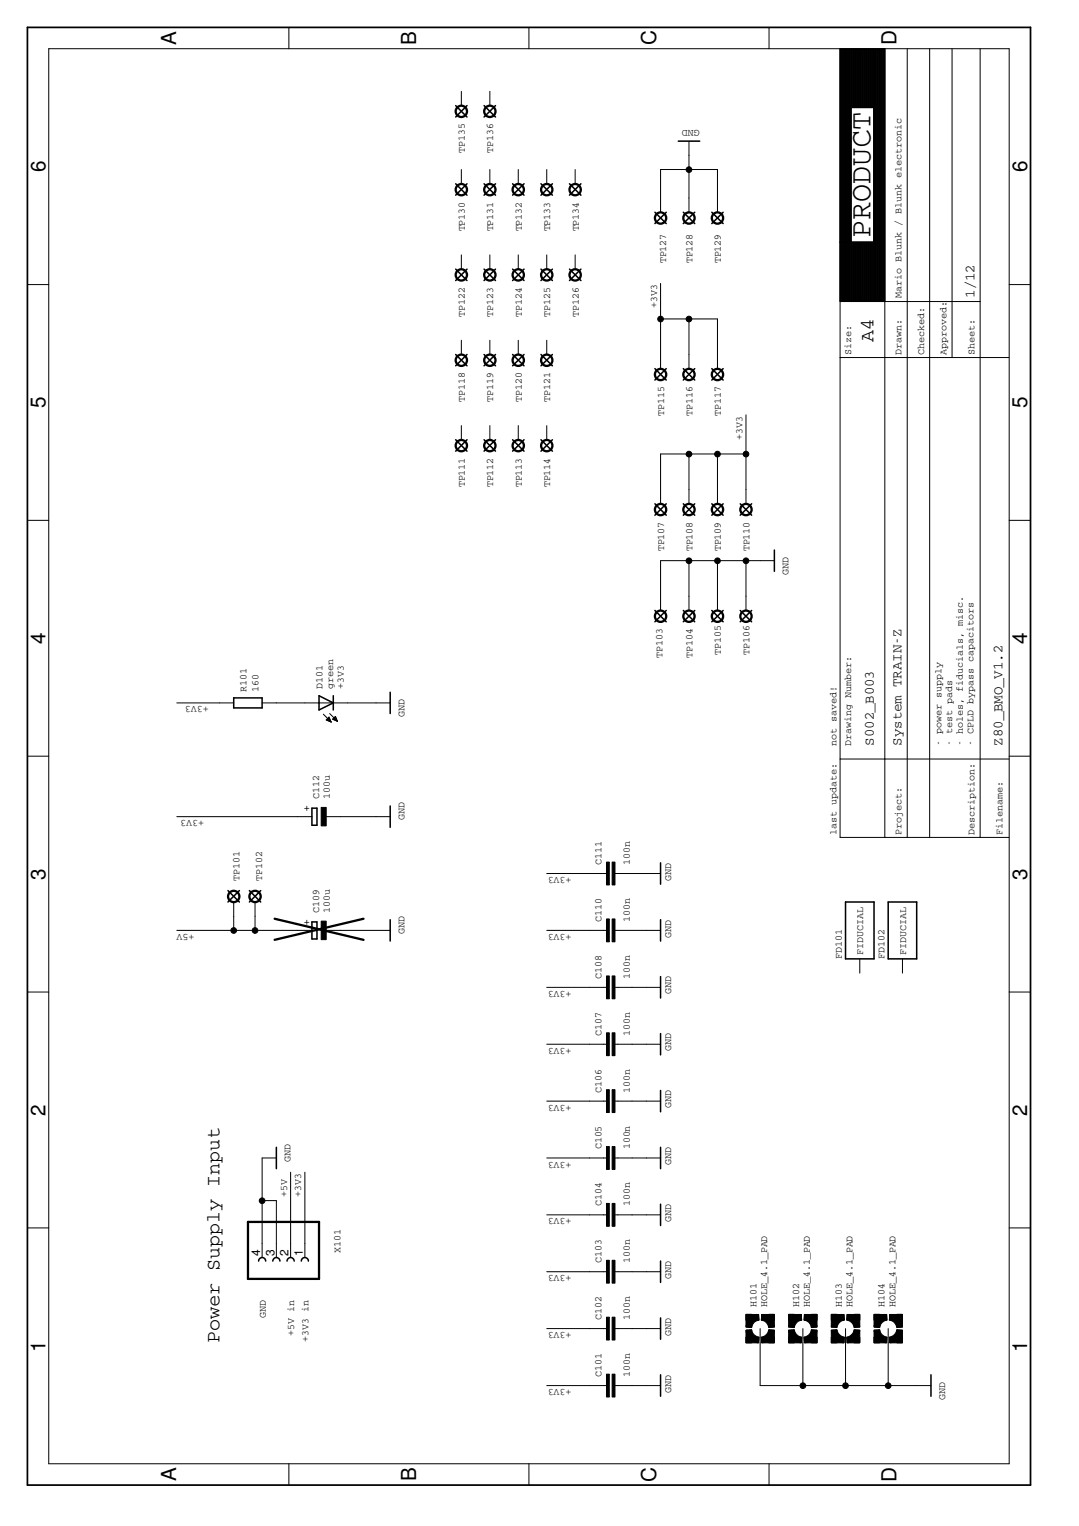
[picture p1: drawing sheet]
<svg xmlns="http://www.w3.org/2000/svg" width="210mm" height="297mm" viewBox="0 0 210 297" stroke-linecap="round" stroke-linejoin="round" font-family="sans-serif">
<g fill="none" stroke="#000" stroke-width=".3">
<path d="M88.6 35.8l2.2 2.2M88.6 20.6l2.2 2.2M90.8 35.8l-2.2 2.2M90.8 20.6l-2.2 2.2M94.2 35.8l2.2 2.2M94.2 20.6l2.2 2.2M96.4 35.8l-2.2 2.2M96.4 20.6l-2.2 2.2M99.7 35.8l2.2 2.2M101.9 35.8l-2.2 2.2M105.2 35.8l2.3 2.2M107.5 35.8l-2.3 2.2"/>
<path d="M110.8 35.8l2.2 2.2M113 35.8l-2.2 2.2M132 27.5h4.1M88.6 52.4l2.2 2.2M90.8 52.4l-2.2 2.2M94.2 52.4l2.2 2.2M96.4 52.4l-2.2 2.2M99.7 52.4l2.2 2.2M101.9 52.4l-2.2 2.2M105.2 52.4l2.3 2.2M107.5 52.4l-2.3 2.2M110.8 52.4l2.2 2.2"/>
<path d="M113 52.4l-2.2 2.2M127.4 41.3l2.2 2.2M129.6 41.3l-2.2 2.2M132.9 41.3l2.2 2.2M135.1 41.3l-2.2 2.2M138.5 41.3l2.2 2.2M140.7 41.3l-2.2 2.2M88.6 69l2.2 2.2M90.8 69l-2.2 2.2M94.2 69l2.2 2.2M96.4 69l-2.2 2.2M99.7 69l2.2 2.2"/>
<path d="M101.9 69l-2.2 2.2M105.2 69l2.3 2.2M107.5 69l-2.3 2.2M127.4 71.8l2.2 2.2M129.6 71.8l-2.2 2.2M132.9 71.8l2.2 2.2M135.1 71.8l-2.2 2.2M138.5 71.8l2.2 2.2M140.7 71.8l-2.2 2.2M88.6 85.6l2.2 2.2M90.8 85.6l-2.2 2.2M94.2 85.6l2.2 2.2"/>
<path d="M96.4 85.6l-2.2 2.2M99.7 85.6l2.2 2.2M101.9 85.6l-2.2 2.2M105.2 85.6l2.3 2.2M107.5 85.6l-2.3 2.2M127.4 98.1l2.2 2.2M129.6 98.1l-2.2 2.2M132.9 98.1l2.2 2.2M135.1 98.1l-2.2 2.2M138.5 98.1l2.2 2.2M140.7 98.1l-2.2 2.2M144 98.1l2.2 2.2"/>
<path d="M146.2 98.1l-2.2 2.2M127.4 118.8l2.2 2.2M129.6 118.8l-2.2 2.2M132.9 118.8l2.2 2.2M135.1 118.8l-2.2 2.2M138.5 118.8l2.2 2.2M140.7 118.8l-2.2 2.2M144 118.8l2.2 2.2M146.2 118.8l-2.2 2.2M150.6 107.1v4.1M45.5 135.8h5.5v2h-5.5zM62.1 135.4l2.7 1.4-2.7 1.4z"/>
<path d="M64.8 135.4v2.8M75.9 134.7v4.2M60.7 157.3h1v3.3h-1zM75.9 156.9v4.1M44.3 173.4l2.3 2.2M46.6 173.4l-2.3 2.2M48.5 173.4l2.2 2.2M50.7 173.4l-2.2 2.2M60.7 179.5h1v3.3h-1zM75.9 179v4.2M128.5 168v4.1M128.5 179v4.2"/>
<path d="M164.5 175.6h5.5v11h-5.5zM172.8 175.6h5.5v11h-5.5zM128.5 190.1v4.2M128.5 201.2v4.1M128.5 212.3v4.1M53.8 223.3v4.2M128.5 223.3v4.2M128.5 234.4v4.1M50.3 245.5a.69 .69 0 0 1 .7-.7 .69 .69 0 0 1 .7 .7M53.1 245.5a.7 .7 0 0 1 .7-.7 .7 .7 0 0 1 .7 .7M55.8 245.5a.7 .7 0 0 1 .7-.7 .7 .7 0 0 1 .7 .7M58.6 245.5a.69 .69 0 0 1 .7-.7 .69 .69 0 0 1 .7 .7"/>
<path d="M128.5 245.5v4.1M128.5 256.5v4.2M128.5 267.6v4.2M181.1 267.6v4.2"/>
</g>
<g fill="#000" stroke="#000" stroke-width=".19">
<path d="M62.5 157.2h1v3.6h-1zM118 167.8h.5v4.5h-.5zM119.1 167.8h.5v4.5h-.5zM62.5 179.3h1v3.6h-1zM118 190h.5v4.4h-.5zM118 178.9h.5v4.4h-.5zM119.1 190h.5v4.4h-.5zM119.1 178.9h.5v4.4h-.5zM118 212.1h.5v4.5h-.5zM118 201h.5v4.5h-.5zM119.1 212.1h.5v4.5h-.5zM119.1 201h.5v4.5h-.5z"/>
<path d="M118 234.3h.5v4.4h-.5zM118 223.2h.5v4.4h-.5zM119.1 234.3h.5v4.4h-.5zM119.1 223.2h.5v4.4h-.5zM118 245.3h.5v4.5h-.5zM119.1 245.3h.5v4.5h-.5zM145.1 255.9h2.5v1.1h-2.5zM145.1 255.8h1.1v2.5h-1.1zM148.1 255.9h2.5v1.1h-2.5zM149.5 255.8h1.1v2.5h-1.1zM153.4 255.8h1.1v2.5h-1.1zM153.4 255.9h2.5v1.1h-2.5z"/>
<path d="M156.5 255.9h2.5v1.1h-2.5zM157.8 255.8h1.1v2.5h-1.1zM161.7 255.8h1.1v2.5h-1.1zM161.7 255.9h2.5v1.1h-2.5zM164.8 255.9h2.5v1.1h-2.5zM166.2 255.8h1.1v2.5h-1.1zM170 255.9h2.5v1.1h-2.5zM170 255.8h1.1v2.5h-1.1zM173.1 255.9h2.5v1.1h-2.5zM174.5 255.8h1.1v2.5h-1.1zM118 267.5h.5v4.4h-.5zM118 256.4h.5v4.4h-.5z"/>
<path d="M119.1 267.5h.5v4.4h-.5zM119.1 256.4h.5v4.4h-.5zM145.1 260.3h2.5v1.1h-2.5zM145.1 258.9h1.1v2.5h-1.1zM148.1 260.3h2.5v1.1h-2.5zM149.5 258.9h1.1v2.5h-1.1zM153.4 260.3h2.5v1.1h-2.5zM153.4 258.9h1.1v2.5h-1.1zM156.5 260.3h2.5v1.1h-2.5zM157.8 258.9h1.1v2.5h-1.1zM161.7 260.3h2.5v1.1h-2.5zM161.7 258.9h1.1v2.5h-1.1z"/>
<path d="M164.8 260.3h2.5v1.1h-2.5zM166.2 258.9h1.1v2.5h-1.1zM170 260.3h2.5v1.1h-2.5zM170 258.9h1.1v2.5h-1.1zM173.1 260.3h2.5v1.1h-2.5zM174.5 258.9h1.1v2.5h-1.1z"/>
</g>
<g fill="none" stroke="#000" stroke-width=".19">
<path d="M9.5 9.5h186.8v275.4h-186.8zM56.2 5.3v4.2M89.7 17.8v2.8M95.3 17.8v2.8M102.9 5.3v4.2M149.6 5.3v4.2M163.4 9.5v153.5h32.9M163.4 9.5h6.5M163.5 9.5v49.1M163.6 9.5v49.1M163.7 9.5v49.1M163.8 9.5v49.1"/>
<path d="M163.9 9.5v49.1M164 9.5v49.1M164.1 9.5v49.1M164.2 9.5v49.1M164.3 9.5v49.1M164.4 9.5v49.1M164.5 9.5v49.1M164.6 9.5v49.1M164.7 9.5v49.1M164.8 9.5v49.1M164.9 9.5v49.1M165 9.5v49.1"/>
<path d="M165.1 9.5v49.1M165.2 9.5v49.1M165.3 9.5v49.1M165.4 9.5v49.1M165.5 9.5v49.1M165.6 9.5v49.1M165.7 9.5v11.5M165.8 9.5v11.5M165.9 9.5v11.5M166 9.5v11.5M166.1 9.5v11.5M166.2 9.5v11.5"/>
<path d="M166.3 9.5v11.5M166.4 9.5v11.5M166.5 9.5v11.5M166.6 9.5v11.5M166.7 9.5v11.5M166.8 9.5v11.5M166.9 9.5v11.5M167 9.5v11.5M167.1 9.5v11.5M167.2 9.5v11.5M167.3 9.5v11.5M167.4 9.5v11.5"/>
<path d="M167.5 9.5v11.5M167.6 9.5v11.5M167.7 9.5v11.5M167.8 9.5v11.5M167.9 9.5v11.5M168 9.5v11.5M168.1 9.5v11.5M168.2 9.5v11.5M168.3 9.5v11.5M168.4 9.5v11.5M168.5 9.5v11.5M168.6 9.5v11.5"/>
<path d="M168.7 9.5v11.5M168.8 9.5v11.5M168.9 9.5v11.5M169 9.5v11.5M169.1 9.5v11.5M169.2 9.5v11.5M169.3 9.5v11.5M169.4 9.5v11.5M169.5 9.5v11.5M169.6 9.5v11.5M169.7 9.5v11.5M169.8 9.5v11.5"/>
<path d="M169.9 9.5v49.2M169.9 9.5h2.2v153.5M170 9.5v49.2M170.1 9.5v49.2M170.2 9.5v49.2M170.3 9.5v49.2M170.4 9.5v49.2M170.5 9.5v49.2M170.6 9.5v49.2M170.7 9.5v49.2M170.8 9.5v49.2M170.9 9.5v49.2"/>
<path d="M171 9.5v49.2M171.1 9.5v49.2M171.2 9.5v49.2M171.3 9.5v49.2M171.4 9.5v49.2M171.5 9.5v49.2M171.6 9.5v49.2M171.7 9.5v49.2M171.8 9.5v49.2M171.9 9.5v49.2M172 9.5v49.2M176.5 9.5v153.5"/>
<path d="M180.8 9.5v153.5M185.2 9.5v60.1M190.7 9.5v153.5M89.7 33v2.8M95.3 33v2.8M100.8 33v2.8M106.4 33v2.8M111.9 33v2.8M134 27.5v13.8M169.9 21h-4.3v26.1M5.3 55.4h4.2M89.7 49.6v2.8"/>
<path d="M95.3 49.6v2.8M100.8 49.6v2.8M106.4 49.6v2.8M111.9 49.6v2.8M128.5 41.3v-8.3h11.1v8.3M128.5 55.2v16.6M163.4 58.7h27.3M163.4 58.6l8.7 .1M163.4 47.1h6.5M165.7 47.1v11.5M165.8 47.1v11.5M165.9 47.1v11.5"/>
<path d="M166 47.1v11.5M166.1 47.1v11.5M166.2 47.1v11.5M166.3 47.1v11.5M166.4 47.1v11.5M166.5 47.1v11.5M166.6 47.1v11.5M166.7 47.1v11.5M166.8 47.1v11.5M166.9 47.1v11.5M167 47.1v11.5M167.1 47.1v11.5"/>
<path d="M167.2 47.1v11.5M167.3 47.1v11.5M167.4 47.1v11.5M167.5 47.1v11.5M167.6 47.1v11.5M167.7 47.1v11.5M167.8 47.1v11.5M167.9 47.1v11.5M168 47.1v11.5M168.1 47.1v11.5M168.2 47.1v11.5M168.3 47.1v11.5"/>
<path d="M168.4 47.1v11.5M168.5 47.1v11.5M168.6 47.1v11.6M168.7 47.1v11.6M168.8 47.1v11.6M168.9 47.1v11.6M169 47.1v11.6M169.1 47.1v11.6M169.2 47.1v11.6M169.3 47.1v11.6M169.4 47.1v11.6M169.5 47.1v11.6"/>
<path d="M169.6 47.1v11.6M169.7 47.1v11.6M169.8 47.1v11.6M196.3 55.4h4.2M89.7 66.2v2.8M95.3 66.2v2.8M100.8 66.2v2.8M106.4 66.2v2.8M128.5 62.1h11.1v9.7M134 62.1v9.7M163.4 69.6h32.9M89.7 82.8v2.8"/>
<path d="M95.3 82.8v2.8M100.8 82.8v2.8M106.4 82.8v2.8M134 88.4v9.7M139.6 88.4v9.7M145.1 88.4h-16.6v9.7M145.1 80.8v17.3M5.3 101.3h4.2M134 109.1v9.7M139.6 109.1v9.7M145.1 109.1v9.7M150.6 109.1h-22.1v9.7"/>
<path d="M196.3 101.3h4.2M34.4 136.8h11.1M51 136.8h24.9M62.9 139l1.5 1.5M63.7 139.9v.4M63.9 139.7v.6M64 139.6v.8M64 139.6l.4 .9-.9-.4zM64.1 139.8v.6M64.1 138.9l1.6 1.5M64.8 139.9v.1M64.9 139.8v.3"/>
<path d="M65.1 139.6v.6M65.2 139.5v.7M65.3 139.4l.4 1-1-.4zM65.3 139.6v.7M65.5 139.9v.4M5.3 147.2h4.2M34.4 159h26.3M63.5 159h12.4M63.6 140v.2M64.3 140.2v.3M64.4 140.5h.1M65.6 140.3v.1"/>
<path d="M163.4 147.7h32.9M196.3 147.2h4.2M45.5 175.6v5.5M49.6 175.6v5.5M106.4 170h11.6M119.6 170h8.9M5.3 193.1h4.2M34.4 181.1h26.3M63.5 181.1h12.4M106.4 181.1h11.6M106.4 192.2h11.6M119.6 181.1h8.9"/>
<path d="M119.6 192.2h8.9M167.3 186.6v2.8M175.6 186.6v2.8M196.3 193.1h4.2M106.4 214.3h11.6M106.4 203.3h11.6M119.6 214.3h8.9M119.6 203.3h8.9M5.3 239h4.2M51 233.7h2.8v11.1M53.8 225.4h-2.8v19.4M56.5 228.2v16.6"/>
<path d="M59.3 228.2v16.6M106.4 225.4h11.6M106.4 236.5h11.6M119.6 225.4h8.9M119.6 236.5h8.9M196.3 239h4.2M106.4 247.5h11.6M106.4 258.6h11.6M119.6 247.5h8.9M119.6 258.6h8.9M147.9 258.6v11.1h33.2M156.2 258.6v11.1"/>
<path d="M164.5 258.6v11.1M172.8 258.6v11.1M106.4 269.7h11.6M119.6 269.7h8.9M56.2 284.9v4.2M102.9 284.9v4.2M149.6 284.9v4.2"/>
</g>
<g fill="none" stroke="#000" stroke-width=".44">
<path d="M53.4 178.8l17.3 4.1M70.7 178.8l-17.3 4.1M48.2 237.8h13.9v11.1h-13.9z"/>
<circle cx="89.7" cy="21.7" r="1.1"/>
<circle cx="89.7" cy="36.9" r="1.1"/>
<circle cx="95.3" cy="21.7" r="1.1"/>
<circle cx="95.3" cy="36.9" r="1.1"/>
<circle cx="100.8" cy="36.9" r="1.1"/>
<circle cx="106.4" cy="36.9" r="1.1"/>
<circle cx="111.9" cy="36.9" r="1.1"/>
<circle cx="89.7" cy="53.5" r="1.1"/>
<circle cx="95.3" cy="53.5" r="1.1"/>
<circle cx="100.8" cy="53.5" r="1.1"/>
<circle cx="106.4" cy="53.5" r="1.1"/>
<circle cx="111.9" cy="53.5" r="1.1"/>
<circle cx="128.5" cy="42.4" r="1.1"/>
<circle cx="134" cy="42.4" r="1.1"/>
<circle cx="139.6" cy="42.4" r="1.1"/>
<circle cx="89.7" cy="70.1" r="1.1"/>
<circle cx="95.3" cy="70.1" r="1.1"/>
<circle cx="100.8" cy="70.1" r="1.1"/>
<circle cx="106.4" cy="70.1" r="1.1"/>
<circle cx="128.5" cy="72.9" r="1.1"/>
<circle cx="134" cy="72.9" r="1.1"/>
<circle cx="139.6" cy="72.9" r="1.1"/>
<circle cx="89.7" cy="86.7" r="1.1"/>
<circle cx="95.3" cy="86.7" r="1.1"/>
<circle cx="100.8" cy="86.7" r="1.1"/>
<circle cx="106.4" cy="86.7" r="1.1"/>
<circle cx="128.5" cy="99.2" r="1.1"/>
<circle cx="134" cy="99.2" r="1.1"/>
<circle cx="139.6" cy="99.2" r="1.1"/>
<circle cx="145.1" cy="99.2" r="1.1"/>
<circle cx="128.5" cy="120" r="1.1"/>
<circle cx="134" cy="120" r="1.1"/>
<circle cx="139.6" cy="120" r="1.1"/>
<circle cx="145.1" cy="120" r="1.1"/>
<circle cx="45.5" cy="174.5" r="1.1"/>
<circle cx="49.6" cy="174.5" r="1.1"/>
</g>
<g fill="#000" stroke="#000" stroke-width=".19">
<path d="M145.1 259l1.1-.2a1.66 1.66 0 0 0 1.5 1.5l-.2 1.1a2.75 2.75 0 0 1-2.4-2.4z" fill-rule="evenodd"/>
<path d="M145.8 256.8a2.71 2.71 0 0 1 1.7-.9l.2 1.1a1.61 1.61 0 0 0-1.5 1.4l-1.1-.1 .2-.7z" fill-rule="evenodd"/>
<path d="M148.2 255.9a2.75 2.75 0 0 1 2.4 2.4l-1.1 .1a1.66 1.66 0 0 0-1.4-1.4z" fill-rule="evenodd"/>
<path d="M153.4 259l1.1-.2a1.72 1.72 0 0 0 1.5 1.5l-.2 1.1a2.75 2.75 0 0 1-2.4-2.4z" fill-rule="evenodd"/>
<path d="M154.1 256.8a2.71 2.71 0 0 1 1.7-.9l.2 1.1a1.66 1.66 0 0 0-1.5 1.4l-1.1-.1 .2-.7z" fill-rule="evenodd"/>
<path d="M156.5 255.9a2.75 2.75 0 0 1 2.4 2.4l-1.1 .1a1.61 1.61 0 0 0-1.4-1.4z" fill-rule="evenodd"/>
<path d="M161.7 259l1.1-.2a1.72 1.72 0 0 0 1.5 1.5l-.2 1.1a2.8 2.8 0 0 1-2.4-2.4z" fill-rule="evenodd"/>
<path d="M162.3 256.8a2.69 2.69 0 0 1 1.8-.9l.2 1.1a1.66 1.66 0 0 0-1.5 1.4l-1.1-.1 .2-.7z" fill-rule="evenodd"/>
<path d="M164.8 255.9a2.8 2.8 0 0 1 2.5 2.4l-1.1 .1a1.66 1.66 0 0 0-1.5-1.4z" fill-rule="evenodd"/>
<path d="M170 259l1.1-.2a1.67 1.67 0 0 0 1.5 1.5l-.2 1.1a2.75 2.75 0 0 1-2.4-2.4z" fill-rule="evenodd"/>
<path d="M170.7 256.8a2.71 2.71 0 0 1 1.7-.9l.2 1.1a1.62 1.62 0 0 0-1.5 1.4l-1.1-.1 .2-.7z" fill-rule="evenodd"/>
<path d="M173.1 255.9a2.75 2.75 0 0 1 2.5 2.4l-1.1 .1a1.66 1.66 0 0 0-1.5-1.4z" fill-rule="evenodd"/>
<path d="M149.5 258.8l1.1 .2a2.75 2.75 0 0 1-2.4 2.4l-.1-1.1a1.72 1.72 0 0 0 1.4-1.5z" fill-rule="evenodd"/>
<path d="M157.8 258.8l1.1 .2a2.75 2.75 0 0 1-2.4 2.4l-.1-1.1a1.66 1.66 0 0 0 1.4-1.5z" fill-rule="evenodd"/>
<path d="M164.7 260.3a1.72 1.72 0 0 0 1.5-1.5l1.1 .2a2.75 2.75 0 0 1-2.5 2.4z" fill-rule="evenodd"/>
<path d="M173 260.3a1.72 1.72 0 0 0 1.5-1.5l1.1 .2a2.75 2.75 0 0 1-2.5 2.4z" fill-rule="evenodd"/>
<circle cx="134" cy="33" r=".55"/>
<circle cx="128.5" cy="62.1" r=".55"/>
<circle cx="134" cy="62.1" r=".55"/>
<circle cx="134" cy="88.4" r=".55"/>
<circle cx="139.6" cy="88.4" r=".55"/>
<circle cx="145.1" cy="88.4" r=".55"/>
<circle cx="134" cy="109.2" r=".55"/>
<circle cx="139.6" cy="109.2" r=".55"/>
<circle cx="145.1" cy="109.2" r=".55"/>
<circle cx="45.5" cy="181.1" r=".55"/>
<circle cx="49.6" cy="181.1" r=".55"/>
<circle cx="51" cy="233.7" r=".55"/>
<circle cx="156.2" cy="269.7" r=".55"/>
<circle cx="164.5" cy="269.7" r=".55"/>
<circle cx="172.8" cy="269.7" r=".55"/>
</g>
<path d="M5.3 5.3h195.2v283.8h-195.2z" fill="none" stroke="#000" stroke-width=".34"/>
<text font-size="5.9" x="169.4" y="46.4" transform="rotate(-90 169.4 46.4)">PRODUCT</text>
<g font-size="4">
<text x="34.3" y="8.7" transform="rotate(-90 34.3 8.7)">A</text>
<text x="81" y="8.7" transform="rotate(-90 81 8.7)">B</text>
<text x="127.7" y="8.8" transform="rotate(-90 127.7 8.8)">C</text>
<text x="174.4" y="8.8" transform="rotate(-90 174.4 8.8)">D</text>
<text x="8.8" y="33.6" transform="rotate(-90 8.8 33.6)">6</text>
<text x="199.8" y="33.6" transform="rotate(-90 199.8 33.6)">6</text>
<text x="8.8" y="79.5" transform="rotate(-90 8.8 79.5)">5</text>
<text x="199.8" y="79.5" transform="rotate(-90 199.8 79.5)">5</text>
<text x="8.8" y="125.4" transform="rotate(-90 8.8 125.4)">4</text>
<text x="199.8" y="125.4" transform="rotate(-90 199.8 125.4)">4</text>
<text x="8.8" y="171.3" transform="rotate(-90 8.8 171.3)">3</text>
<text x="199.8" y="171.3" transform="rotate(-90 199.8 171.3)">3</text>
<text x="8.8" y="217.2" transform="rotate(-90 8.8 217.2)">2</text>
<text x="199.8" y="217.2" transform="rotate(-90 199.8 217.2)">2</text>
<text x="8.8" y="263.1" transform="rotate(-90 8.8 263.1)">1</text>
<text x="199.8" y="263.1" transform="rotate(-90 199.8 263.1)">1</text>
<text x="34.3" y="288.3" transform="rotate(-90 34.3 288.3)">A</text>
<text x="81" y="288.3" transform="rotate(-90 81 288.3)">B</text>
<text x="127.7" y="288.4" transform="rotate(-90 127.7 288.4)">C</text>
<text x="174.4" y="288.4" transform="rotate(-90 174.4 288.4)">D</text>
</g>
<g font-size="3.9">
<text x="170" y="66.5" transform="rotate(-90 170 66.5)">A4</text>
<text x="42.7" y="261.4" transform="rotate(-90 42.7 261.4)">Power Supply Input</text>
</g>
<g font-size="2.7">
<text x="189.6" y="58" transform="rotate(-90 189.6 58)">1/12</text>
<text x="170" y="145.1" transform="rotate(-90 170 145.1)">S002_B003</text>
<text x="175.4" y="145.1" transform="rotate(-90 175.4 145.1)">System TRAIN-Z</text>
<text x="195" y="145.1" transform="rotate(-90 195 145.1)">Z80_BMO_V1.2</text>
</g>
<g font-size="2.3">
<text x="50.6" y="244.4" transform="rotate(-90 50.6 244.4)">4</text>
<text x="53.4" y="244.4" transform="rotate(-90 53.4 244.4)">3</text>
<text x="56.1" y="244.4" transform="rotate(-90 56.1 244.4)">2</text>
<text x="58.9" y="244.4" transform="rotate(-90 58.9 244.4)">1</text>
</g>
<g font-size="1.9">
<text x="90.4" y="29.8" transform="rotate(-90 90.4 29.8)">TP135</text>
<text x="96" y="29.8" transform="rotate(-90 96 29.8)">TP136</text>
<text x="136.1" y="25.4" transform="rotate(-180 136.1 25.4)">GND</text>
<text x="90.4" y="45.1" transform="rotate(-90 90.4 45.1)">TP130</text>
<text x="96" y="45.1" transform="rotate(-90 96 45.1)">TP131</text>
<text x="101.5" y="45.1" transform="rotate(-90 101.5 45.1)">TP132</text>
<text x="107" y="45.1" transform="rotate(-90 107 45.1)">TP133</text>
<text x="112.6" y="45.1" transform="rotate(-90 112.6 45.1)">TP134</text>
<text x="129.6" y="51.3" transform="rotate(-90 129.6 51.3)">TP127</text>
<text x="134.7" y="51.3" transform="rotate(-90 134.7 51.3)">TP128</text>
<text x="140.3" y="51.3" transform="rotate(-90 140.3 51.3)">TP129</text>
<text x="127.8" y="60" transform="rotate(-90 127.8 60)">+3V3</text>
<text x="175.4" y="58" transform="rotate(-90 175.4 58)">Mario Blunk / Blunk electronic</text>
<text x="90.4" y="61.7" transform="rotate(-90 90.4 61.7)">TP122</text>
<text x="96" y="61.7" transform="rotate(-90 96 61.7)">TP123</text>
<text x="101.5" y="61.7" transform="rotate(-90 101.5 61.7)">TP124</text>
<text x="107" y="61.7" transform="rotate(-90 107 61.7)">TP125</text>
<text x="112.6" y="61.7" transform="rotate(-90 112.6 61.7)">TP126</text>
<text x="165.6" y="69.1" transform="rotate(-90 165.6 69.1)">Size:</text>
<text x="175.4" y="69.1" transform="rotate(-90 175.4 69.1)">Drawn:</text>
<text x="179.8" y="69.1" transform="rotate(-90 179.8 69.1)">Checked:</text>
<text x="184.1" y="69.1" transform="rotate(-90 184.1 69.1)">Approved:</text>
<text x="189.6" y="69.1" transform="rotate(-90 189.6 69.1)">Sheet:</text>
<text x="90.4" y="78.3" transform="rotate(-90 90.4 78.3)">TP118</text>
<text x="96" y="78.3" transform="rotate(-90 96 78.3)">TP119</text>
<text x="101.5" y="78.3" transform="rotate(-90 101.5 78.3)">TP120</text>
<text x="107" y="78.3" transform="rotate(-90 107 78.3)">TP121</text>
<text x="129.2" y="81" transform="rotate(-90 129.2 81)">TP115</text>
<text x="134.7" y="81" transform="rotate(-90 134.7 81)">TP116</text>
<text x="140.3" y="81" transform="rotate(-90 140.3 81)">TP117</text>
<text x="144.4" y="85.6" transform="rotate(-90 144.4 85.6)">+3V3</text>
<text x="90.4" y="94.9" transform="rotate(-90 90.4 94.9)">TP111</text>
<text x="96" y="94.9" transform="rotate(-90 96 94.9)">TP112</text>
<text x="101.5" y="94.9" transform="rotate(-90 101.5 94.9)">TP113</text>
<text x="107" y="94.9" transform="rotate(-90 107 94.9)">TP114</text>
<text x="129.2" y="107.3" transform="rotate(-90 129.2 107.3)">TP107</text>
<text x="134.7" y="107.3" transform="rotate(-90 134.7 107.3)">TP108</text>
<text x="140.3" y="107.3" transform="rotate(-90 140.3 107.3)">TP109</text>
<text x="145.8" y="107.3" transform="rotate(-90 145.8 107.3)">TP110</text>
<text x="153.4" y="111.9" transform="rotate(-90 153.4 111.9)">GND</text>
<text x="128.9" y="128.1" transform="rotate(-90 128.9 128.1)">TP103</text>
<text x="134.7" y="128.1" transform="rotate(-90 134.7 128.1)">TP104</text>
<text x="140.3" y="127.4" transform="rotate(-90 140.3 127.4)">TP105</text>
<text x="145.8" y="127.4" transform="rotate(-90 145.8 127.4)">TP106</text>
<text x="40.6" y="137.5" transform="rotate(-180 40.6 137.5)">+3V3</text>
<text x="48" y="134.7" transform="rotate(-90 48 134.7)">R101</text>
<text x="50.3" y="134.7" transform="rotate(-90 50.3 134.7)">160</text>
<text x="62.8" y="134.1" transform="rotate(-90 62.8 134.1)">D101</text>
<text x="64.8" y="134.1" transform="rotate(-90 64.8 134.1)">green</text>
<text x="66.9" y="134.1" transform="rotate(-90 66.9 134.1)">+3V3</text>
<text x="78.7" y="139.6" transform="rotate(-90 78.7 139.6)">GND</text>
<text x="162.7" y="145.1" transform="rotate(-90 162.7 145.1)">not saved!</text>
<text x="165.6" y="145.1" transform="rotate(-90 165.6 145.1)">Drawing Number:</text>
<text x="183.2" y="145.1" transform="rotate(-90 183.2 145.1)">- power supply</text>
<text x="185.2" y="145.1" transform="rotate(-90 185.2 145.1)">- test pads</text>
<text x="187.3" y="145.1" transform="rotate(-90 187.3 145.1)">- holes, fiducials, misc.</text>
<text x="189.4" y="145.1" transform="rotate(-90 189.4 145.1)">- CPLD bypass capacitors</text>
<text x="62.1" y="155.5" transform="rotate(-90 62.1 155.5)">C112</text>
<text x="64.1" y="155.5" transform="rotate(-90 64.1 155.5)">100u</text>
<text x="39.7" y="159.7" transform="rotate(-180 39.7 159.7)">+3V3</text>
<text x="60.2" y="157" transform="rotate(-180 60.2 157)">+</text>
<text x="78.7" y="159.7" transform="rotate(-90 78.7 159.7)">GND</text>
<text x="162.7" y="162.5" transform="rotate(-90 162.7 162.5)">last update:</text>
<text x="175.4" y="162.5" transform="rotate(-90 175.4 162.5)">Project:</text>
<text x="189.6" y="162.5" transform="rotate(-90 189.6 162.5)">Description:</text>
<text x="195" y="162.5" transform="rotate(-90 195 162.5)">Filename:</text>
<text x="46.6" y="171.4" transform="rotate(-90 46.6 171.4)">TP101</text>
<text x="51" y="171.4" transform="rotate(-90 51 171.4)">TP102</text>
<text x="111.2" y="170.7" transform="rotate(-180 111.2 170.7)">+3V3</text>
<text x="117" y="168.4" transform="rotate(-90 117 168.4)">C111</text>
<text x="122.6" y="168.4" transform="rotate(-90 122.6 168.4)">100n</text>
<text x="130.6" y="171.4" transform="rotate(-90 130.6 171.4)">GND</text>
<text x="60.2" y="179.1" transform="rotate(-180 60.2 179.1)">+</text>
<text x="62.1" y="177.7" transform="rotate(-90 62.1 177.7)">C109</text>
<text x="64.1" y="177.7" transform="rotate(-90 64.1 177.7)">100u</text>
<text x="117" y="179.4" transform="rotate(-90 117 179.4)">C110</text>
<text x="122.6" y="179.4" transform="rotate(-90 122.6 179.4)">100n</text>
<text x="37.8" y="181.8" transform="rotate(-180 37.8 181.8)">+5V</text>
<text x="78.7" y="181.8" transform="rotate(-90 78.7 181.8)">GND</text>
<text x="111.2" y="181.8" transform="rotate(-180 111.2 181.8)">+3V3</text>
<text x="130.6" y="182.5" transform="rotate(-90 130.6 182.5)">GND</text>
<text x="167.9" y="186" transform="rotate(-90 167.9 186)">FIDUCIAL</text>
<text x="176.2" y="186" transform="rotate(-90 176.2 186)">FIDUCIAL</text>
<text x="117" y="190.5" transform="rotate(-90 117 190.5)">C108</text>
<text x="122.6" y="190.5" transform="rotate(-90 122.6 190.5)">100n</text>
<text x="163.8" y="186.6" transform="rotate(-90 163.8 186.6)">FD101</text>
<text x="172.1" y="186.6" transform="rotate(-90 172.1 186.6)">FD102</text>
<text x="111.2" y="192.9" transform="rotate(-180 111.2 192.9)">+3V3</text>
<text x="130.6" y="193.6" transform="rotate(-90 130.6 193.6)">GND</text>
<text x="111.2" y="203.9" transform="rotate(-180 111.2 203.9)">+3V3</text>
<text x="117" y="201.6" transform="rotate(-90 117 201.6)">C107</text>
<text x="122.6" y="201.6" transform="rotate(-90 122.6 201.6)">100n</text>
<text x="130.6" y="204.6" transform="rotate(-90 130.6 204.6)">GND</text>
<text x="111.2" y="215" transform="rotate(-180 111.2 215)">+3V3</text>
<text x="117" y="212.7" transform="rotate(-90 117 212.7)">C106</text>
<text x="122.6" y="212.7" transform="rotate(-90 122.6 212.7)">100n</text>
<text x="130.6" y="215.7" transform="rotate(-90 130.6 215.7)">GND</text>
<text x="56.5" y="226.1" transform="rotate(-90 56.5 226.1)">GND</text>
<text x="111.2" y="226.1" transform="rotate(-180 111.2 226.1)">+3V3</text>
<text x="117" y="223.7" transform="rotate(-90 117 223.7)">C105</text>
<text x="122.6" y="223.7" transform="rotate(-90 122.6 223.7)">100n</text>
<text x="130.6" y="226.8" transform="rotate(-90 130.6 226.8)">GND</text>
<text x="55.8" y="233" transform="rotate(-90 55.8 233)">+5V</text>
<text x="58.6" y="233" transform="rotate(-90 58.6 233)">+3V3</text>
<text x="111.2" y="237.2" transform="rotate(-180 111.2 237.2)">+3V3</text>
<text x="117" y="234.8" transform="rotate(-90 117 234.8)">C104</text>
<text x="122.6" y="234.8" transform="rotate(-90 122.6 234.8)">100n</text>
<text x="130.6" y="237.9" transform="rotate(-90 130.6 237.9)">GND</text>
<text x="66.2" y="243.9" transform="rotate(-90 66.2 243.9)">X101</text>
<text x="117" y="245.9" transform="rotate(-90 117 245.9)">C103</text>
<text x="122.6" y="245.9" transform="rotate(-90 122.6 245.9)">100n</text>
<text x="111.2" y="248.2" transform="rotate(-180 111.2 248.2)">+3V3</text>
<text x="130.6" y="248.9" transform="rotate(-90 130.6 248.9)">GND</text>
<text x="51.7" y="256.6" transform="rotate(-90 51.7 256.6)">GND</text>
<text x="117" y="257" transform="rotate(-90 117 257)">C102</text>
<text x="122.6" y="257" transform="rotate(-90 122.6 257)">100n</text>
<text x="147.2" y="254.5" transform="rotate(-90 147.2 254.5)">H101</text>
<text x="149.3" y="254.5" transform="rotate(-90 149.3 254.5)">HOLE_4.1_PAD</text>
<text x="155.5" y="254.5" transform="rotate(-90 155.5 254.5)">H102</text>
<text x="157.6" y="254.5" transform="rotate(-90 157.6 254.5)">HOLE_4.1_PAD</text>
<text x="163.8" y="254.5" transform="rotate(-90 163.8 254.5)">H103</text>
<text x="165.9" y="254.5" transform="rotate(-90 165.9 254.5)">HOLE_4.1_PAD</text>
<text x="172.1" y="254.5" transform="rotate(-90 172.1 254.5)">H104</text>
<text x="174.2" y="254.5" transform="rotate(-90 174.2 254.5)">HOLE_4.1_PAD</text>
<text x="57.2" y="260.1" transform="rotate(-90 57.2 260.1)">+5V in</text>
<text x="60" y="261.2" transform="rotate(-90 60 261.2)">+3V3 in</text>
<text x="111.2" y="259.3" transform="rotate(-180 111.2 259.3)">+3V3</text>
<text x="130.6" y="260" transform="rotate(-90 130.6 260)">GND</text>
<text x="117" y="268" transform="rotate(-90 117 268)">C101</text>
<text x="122.6" y="268" transform="rotate(-90 122.6 268)">100n</text>
<text x="111.2" y="270.4" transform="rotate(-180 111.2 270.4)">+3V3</text>
<text x="130.6" y="271.1" transform="rotate(-90 130.6 271.1)">GND</text>
<text x="183.9" y="272.5" transform="rotate(-90 183.9 272.5)">GND</text>
</g>
</svg>
